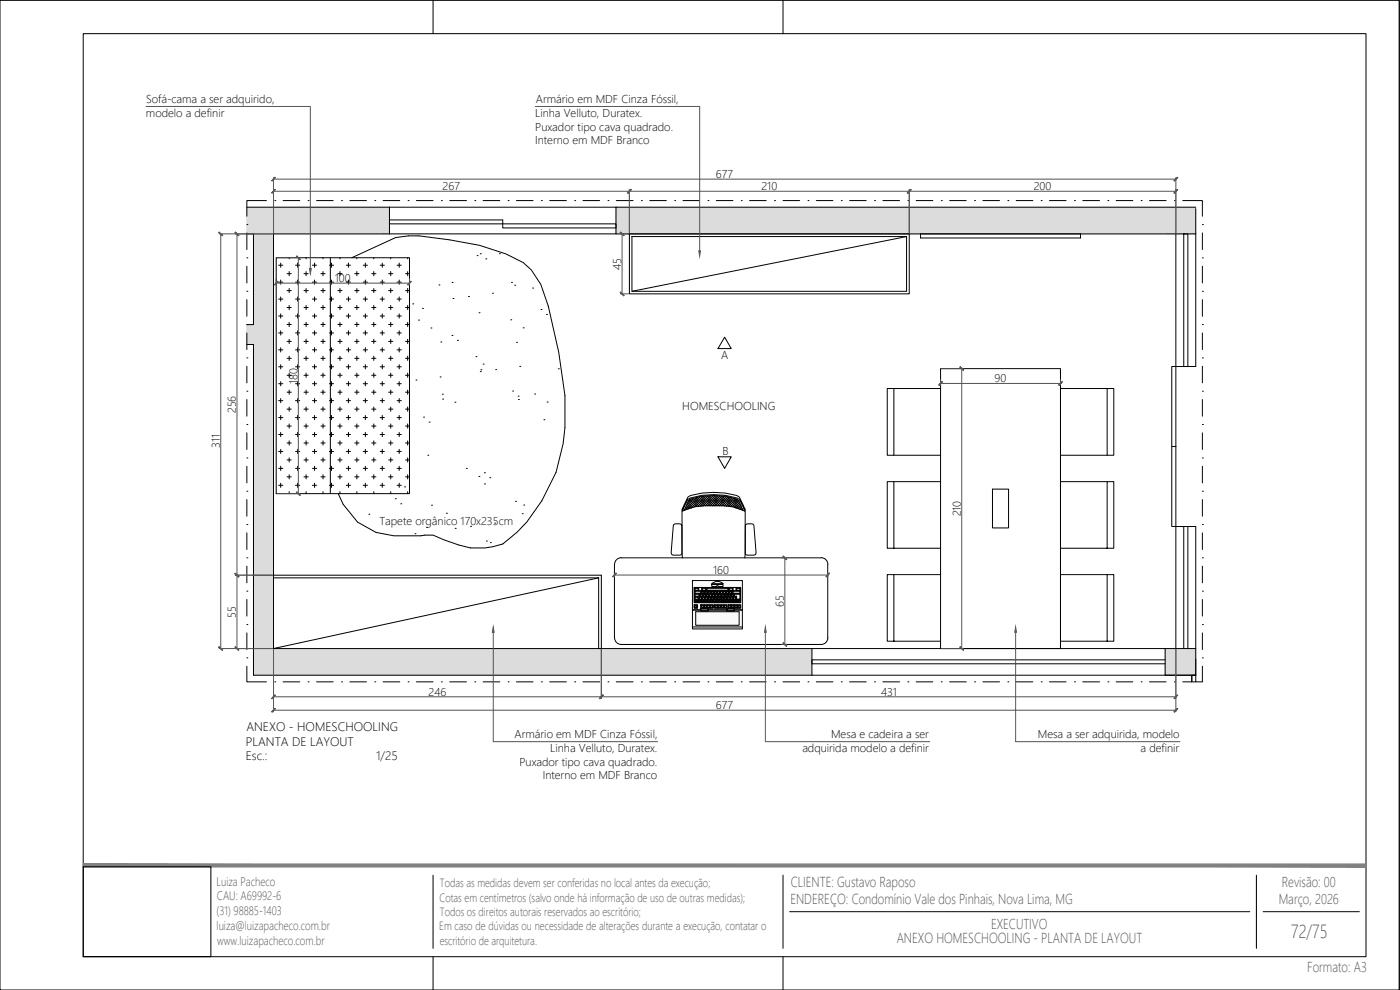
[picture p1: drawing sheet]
<svg xmlns="http://www.w3.org/2000/svg" width="420mm" height="297mm" viewBox="0 0 420 297" stroke-linecap="round" stroke-linejoin="round" font-family="sans-serif">
<!-- layer: Layer1 -->
<g fill="#dcdcdc" stroke="#dcdcdc" stroke-width=".3">
<path d="M74.1 62.2l42.8 8v-8zM74.1 62.2l42.8 8h-42.8z"/>
<path d="M184.9 62.2l174 8v-8zM184.9 62.2l174 8h-174z"/>
<path d="M76.1 70.2l6 27.2v-27.2zM76.1 70.2l6 27.2h-6z"/>
<path d="M74.1 97.4l8 6v-6zM74.1 97.4l8 6h-8z"/>
<path d="M76.1 103.4l6 91.2v-91.2zM76.1 103.4l6 91.2h-6z"/>
<path d="M349.7 194.6l9.2 8v-8zM349.7 194.6l9.2 8h-9.2z"/>
<path d="M76.1 194.6l167.6 8v-8zM76.1 194.6l167.6 8h-167.6z"/>
</g>
<!-- layer: 03 -->
<path d="M116.9 66h34v2.4h34v-1.2h-68M188.9 70.2h84v18h-84zM189.7 71h82.4v16.4h-82.4zM355.3 70.2h1.2v39.8h-1.2zM351.7 110h1.2v24h-1.2zM351.7 134h1.2v24h-1.2zM82.1 172.6h98.4v22M82.1 173.4h97.6v21.2M349.7 198h-106v1.2h106M355.3 194.6v-36.6h1.2v36.6M357.7 204.6v-2h1.2v2" fill="none" stroke="#000" stroke-width=".3"/>
<!-- layer: Layer1 -->
<path d="M25 10.1h385v276.9h-385z" fill="none" stroke="#000" stroke-width=".3"/>
<!-- layer: Layer2 -->
<path d="M0 .1h419.9v296.9h-419.9zM130 .1v10M235 .1v10M419.9 .1v296.9M25 260.1h38.3v26.9h-38.3zM130 262.6v22M235 262.6v22M237 273.5h138.1M377.1 262.6v22M379.1 273.5h28.9M130 287v10M235 287v10" fill="none" stroke="#000" stroke-width=".3"/>
<!-- layer: 01 -->
<path d="M272.1 71l-82.4 16.4M179.7 173.4l-97.6 21.2M357.7 202.6v2" fill="none" stroke="#000" stroke-width=".3"/>
<!-- layer: 06 -->
<path d="M74.1 62.2h42.8v8h-34.8v124.4h161.6v8h-167.6v-99.2h-2M74.1 70.2h2v27.2h-2M358.9 62.2h-174v8h174v-7.6M349.7 194.6h9.2v8h-9.2zM358.9 197.8v4.8h-9.2" fill="none" stroke="#000" stroke-width=".3"/>
<!-- layer: FM-LAY-MOB -->
<g fill="none" stroke="#000" stroke-width=".3">
<path d="M276.3 70.2h48v1.2h-48zM268.3 116.6h-2v20h2v-20h14M282.3 110.6h36v84h-36zM318.3 116.6h14v20h2v-20h-2M268.3 136.6h14M318.3 136.6h14M268.3 144.5h14M297.9 146.8h4.8v11.6h-4.8zM318.3 144.5h14M268.3 164.5h-2v-20h2v20h14M268.3 172.4h14M318.3 164.5h14v-20h2v20h-2"/>
<path d="M318.3 172.4h14M268.3 192.4h-2v-20h2v20h14M318.3 192.4h14v-20h2v20h-2"/>
</g>
<!-- layer: 02 -->
<g fill="none" stroke="#000" stroke-width=".3">
<path d="M74.1 67.4h.1M74.1 77.4h.1M74.1 69.9v5M74.1 79.9v5M80 60.2h-5.9v4.7M82.5 60.2h.1M82.9 77.3h40v70.8h-40zM85 60.2h5M92.5 60.2h.1M95 60.2h5M99.1 77.3v70.8M102.5 60.2h.1"/>
<path d="M105 60.2h5M112.5 60.2h.1M115 60.2h5M116.9 62.2h68M116.9 70.2h68M122.5 60.2h.1M125 60.2h5M132.5 60.2h.1M135 60.2h5M142.5 60.2h.1M145 60.2h5M152.5 60.2h.1"/>
<path d="M155 60.2h5M162.5 60.2h.1M165 60.2h5M172.5 60.2h.1M175 60.2h5M182.5 60.2h.1M185 60.2h5M192.5 60.2h.1M195 60.2h5M202.5 60.2h.1M205 60.2h5M212.5 60.2h.1"/>
<path d="M215 60.2h5M222.5 60.2h.1M225 60.2h5M232.5 60.2h.1M235 60.2h5M242.5 60.2h.1M245 60.2h5M252.5 60.2h.1M255 60.2h5M262.5 60.2h.1M265 60.2h5M272.5 60.2h.1"/>
<path d="M275 60.2h5M282.5 60.2h.1M285 60.2h5M292.5 60.2h.1M295 60.2h5M302.5 60.2h.1M305 60.2h5M312.5 60.2h.1M315 60.2h5M322.5 60.2h.1M325 60.2h5M332.5 60.2h.1"/>
<path d="M335 60.2h5M342.5 60.2h.1M345 60.2h5M352.5 60.2h.1M352.9 70.2v39.8h6v-39.8M355 60.2h5.8v4.7M360.8 77.4h.1M360.8 67.4h.1M360.8 69.9v5M360.8 79.9v5M74.1 87.4h.1M74.1 97.4h.1"/>
<path d="M74.1 89.9v5M74.1 99.9v5M360.8 97.4h.1M360.8 87.4h.1M360.8 89.9v5M360.8 99.9v5M74.1 107.4h.1M74.1 117.4h.1M74.1 109.9v5M74.1 119.9v5M360.8 117.4h.1M360.8 107.4h.1"/>
<path d="M360.8 109.9v5M360.8 119.9v5M74.1 127.4h.1M74.1 137.4h.1M74.1 129.9v5M74.1 139.9v5M360.8 137.4h.1M360.8 127.4h.1M360.8 129.9v5M360.8 139.9v5M74.1 147.4h.1M74.1 157.4h.1"/>
<path d="M74.1 149.9v5M74.1 159.9v5M122.9 144.6v2.3M202.1 157.5a2.13 2.13 0 0 1 2.5 0v8.7l-.6 .4h-1.9l-.6-.4zM204.9 153.4a16.5 16.5 0 0 1 9.3-1.6 16.3 16.3 0 0 1 9.3 1.6M205 152.4l-.3 .6 .2 14.4M205.4 153.1l1.3-2.9 .5-.4a23.3 23.3 0 0 1 13.9 0l.6 .4 1.3 2.9M205.6 152.7l.2 .2M205.8 152.2l.6 .6M206 151.7l.9 .9M206.2 151.2l1.2 1.2M206.4 149.2l.2-.2a22.5 22.5 0 0 1 15.1 0 8.3 8.3 0 0 1 1.8 4.4l-1.6-3.6a20.3 20.3 0 0 0-11.2-1.2l-3.6 .8-.7 .4-1.5 3.6 .2-1.6z"/>
<path d="M206.4 150.7l1.5 1.5M206.7 150.2l1.8 1.8M207 149.9l2.1 2.1M207.4 149.7l-.9 .9M207.5 149.7l2.3 2.2M208.1 149.5l2.3 2.3M208.3 149.5l-2.3 2.3M208.7 149.4l2.3 2.4M209.3 149.3l-3.9 3.8M210.2 149l-3.7 3.7M211 148.9l-3.5 3.5M211.6 148.8l2.9 3"/>
<path d="M211.8 148.8l-3.2 3.2M212.3 148.8l3 3 2.7-2.8M212.5 148.8l-3.1 3.2M213 148.8l2.9 3 2.7-2.7M213.3 148.7l-3.2 3.2M213.7 148.7l2.9 3.1M214 148.7l-3.1 3.1M214.3 148.7l3 3.1 2.4-2.4M214.7 148.7l-3 3.1-2.5-2.5M215.1 148.7l3.1 3.2M215.4 148.8l-3 3-2.6-2.7M215.8 148.8l3.2 3.2"/>
<path d="M216.1 148.8l-3 3-2.7-2.8M216.6 148.8l3.2 3.2M216.7 151.8l2.4-2.5 3.8 3.8M216.7 148.8l-2.9 3-2.9-2.9M217.3 148.9l3.6 3.5M217.4 148.9l-2.9 2.9M218.2 149l3.7 3.8M220 149.5l2.4 2.3M220.3 149.5l-2.3 2.3M220.9 149.7l-2.3 2.2M221 149.7l.8 .9M221.3 149.9l-2.1 2.1"/>
<path d="M221.7 150.2l-1.8 1.8M221.9 150.7l-1.5 1.6M222.1 151.2l-1.2 1.2M222.3 151.7l-.9 .9M222.5 152.2l-.5 .6M222.8 152.7l-.3 .2M223.4 152.4l.2 .6-.1 14.4M223.8 157.5a2.13 2.13 0 0 1 2.4 0l.7 8.3-.3 .7-.4 .1h-1.9l-.6-.4zM360.8 157.4h.1M360.8 147.4h.1M360.8 149.9v5M360.8 159.9v5"/>
<path d="M74.1 167.4h.1M74.1 177.4h.1M74.1 169.9v5M74.1 179.9v5M186.4 167.4h60M186.5 167.3a2.01 2.01 0 0 0-2.1 2v22.1M246.4 167.3a2.01 2.01 0 0 1 2.1 2l-.1 22.1M360.8 177.4h.1M360.8 167.4h.1M360.8 169.9v5M360.8 179.9v5M74.1 187.4h.1"/>
<path d="M74.1 197.4h.1M74.1 199.9v4.7h5.9M74.1 189.9v5M184.4 191.4a2.01 2.01 0 0 0 2.1 2h59.9M243.7 194.6h106M248.5 191.4a2.01 2.01 0 0 1-2.1 2M352.9 194.6v-36.6h6v36.6M360.8 197.4h.1M360.8 187.4h.1M360.8 189.9v5M360.8 199.9v4.7h-5.8M82.5 204.6h.1"/>
<path d="M85 204.6h5M92.5 204.6h.1M95 204.6h5M102.5 204.6h.1M105 204.6h5M112.5 204.6h.1M115 204.6h5M122.5 204.6h.1M125 204.6h5M132.5 204.6h.1M135 204.6h5M142.5 204.6h.1"/>
<path d="M145 204.6h5M152.5 204.6h.1M155 204.6h5M162.5 204.6h.1M165 204.6h5M172.5 204.6h.1M175 204.6h5M182.5 204.6h.1M185 204.6h5M192.5 204.6h.1M195 204.6h5M202.5 204.6h.1"/>
<path d="M205 204.6h5M212.5 204.6h.1M215 204.6h5M222.5 204.6h.1M225 204.6h5M232.5 204.6h.1M235 204.6h5M242.5 204.6h.1M243.7 202.6h106M245 204.6h5M252.5 204.6h.1M255 204.6h5"/>
<path d="M262.5 204.6h.1M265 204.6h5M272.5 204.6h.1M275 204.6h5M282.5 204.6h.1M285 204.6h5M292.5 204.6h.1M295 204.6h5M302.5 204.6h.1M305 204.6h5M312.5 204.6h.1M315 204.6h5"/>
<path d="M322.5 204.6h.1M325 204.6h5M332.5 204.6h.1M335 204.6h5M342.5 204.6h.1M345 204.6h5M352.5 204.6h.1"/>
</g>
<!-- layer: -MC-LimitePiso -->
<g fill="none" stroke="#000" stroke-width=".3">
<path d="M83.6 79.6h1.3M84.2 78.9v1.3M86.8 77.3v.4M88.7 79.6h1.3M89.3 78.9v1.3M91.9 77.3v.4M93.8 79.6h1.2M94.4 78.9v1.3M96.9 77.3v.4M98.8 79.6h1.3M99.5 78.9v1.3M102 77.3v.4"/>
<path d="M103.9 79.6h1.3M104.6 78.9v1.3M105.6 77.3l13.1-6 3.9-.5h3.1l9.2 1.2 9 1.6 7.9 2.6 5.3 2.6 2.4 2.2 2.8 4.3 2.2 6.5 3.2 13.9 1.8 13v9.6l-.5 4.9-2.1 8.5-4.3 8.6-4.5 6.3-2.9 3.1-4.3 3.5a20.3 20.3 0 0 1-13.2 .3l-7.7-2.9-11.8 .2-5.3-1-5.6-3.1-4.3-5.4-1.5-3.1M107.1 77.3v.4M109 79.6h1.3M109.6 78.9v1.3M112.2 77.3v.4M114.1 79.6h1.3M114.7 78.9v1.3M117.3 77.3v.4M119.2 79.6h1.2M119.8 78.9v1.3"/>
<path d="M122.3 77.3v.4M143.2 76.7h.1M144.1 76.1h.1M145.8 77.7h.1M149.9 76.1h.1M83.6 84.7h1.3M83.6 89.7h1.3M83.6 94.8h1.3M83.6 99.9h1.3M84.2 84v1.3M84.2 89.1v1.3M84.2 94.2v1.2"/>
<path d="M84.2 99.3v1.2M86.1 82.1h1.3M86.1 87.2h1.3M86.1 92.3h1.3M86.1 97.4h1.3M86.8 81.5v1.2M86.8 86.6v1.2M86.8 91.6v1.3M86.8 96.7v1.3M88.7 84.7h1.3M88.7 89.7h1.3M88.7 94.8h1.3"/>
<path d="M88.7 99.9h1.3M89.3 84v1.3M89.3 89.1v1.3M89.3 94.2v1.2M89.3 99.3v1.2M91.2 82.1h1.3M91.2 87.2h1.3M91.2 92.3h1.3M91.2 97.4h1.3M91.9 81.5v1.2M91.9 86.6v1.2M91.9 91.6v1.3"/>
<path d="M91.9 96.7v1.3M93.8 84.7h1.2M93.8 89.7h1.2M93.8 94.8h1.2M93.8 99.9h1.2M94.4 84v1.3M94.4 89.1v1.3M94.4 94.2v1.2M94.4 99.3v1.2M96.3 82.1h1.3M96.3 87.2h1.3M96.3 92.3h1.3"/>
<path d="M96.3 97.4h1.3M96.9 81.5v1.2M96.9 86.6v1.2M96.9 91.6v1.3M96.9 96.7v1.3M98.8 84.7h1.3M98.8 89.7h1.3M98.8 94.8h1.3M98.8 99.9h1.3M99.5 84v1.3M99.5 89.1v1.3M99.5 94.2v1.2"/>
<path d="M99.5 99.3v1.2M101.4 82.1h1.3M101.4 87.2h1.3M101.4 92.3h1.3M101.4 97.4h1.3M102 81.5v1.2M102 86.6v1.2M102 91.6v1.3M102 96.7v1.3M103.9 84.7h1.3M103.9 89.7h1.3M103.9 94.8h1.3"/>
<path d="M103.9 99.9h1.3M104.6 84v1.3M104.6 89.1v1.3M104.6 94.2v1.2M104.6 99.3v1.2M106.5 82.1h1.2M106.5 87.2h1.2M106.5 92.3h1.2M106.5 97.4h1.2M107.1 81.5v1.2M107.1 86.6v1.2M107.1 91.6v1.3"/>
<path d="M107.1 96.7v1.3M109 84.7h1.3M109 89.7h1.3M109 94.8h1.3M109 99.9h1.3M109.6 84v1.3M109.6 89.1v1.3M109.6 94.2v1.2M109.6 99.3v1.2M111.5 82.1h1.3M111.5 87.2h1.3M111.5 92.3h1.3"/>
<path d="M111.5 97.4h1.3M112.2 81.5v1.2M112.2 86.6v1.2M112.2 91.6v1.3M112.2 96.7v1.3M114.1 84.7h1.3M114.1 89.7h1.3M114.1 94.8h1.3M114.1 99.9h1.3M114.7 84v1.3M114.7 89.1v1.3M114.7 94.2v1.2"/>
<path d="M114.7 99.3v1.2M116.6 82.1h1.3M116.6 87.2h1.3M116.6 92.3h1.3M116.6 97.4h1.3M117.3 81.5v1.2M117.3 86.6v1.2M117.3 91.6v1.3M117.3 96.7v1.3M119.2 84.7h1.2M119.2 89.7h1.2M119.2 94.8h1.2"/>
<path d="M119.2 99.9h1.2M119.8 84v1.3M119.8 89.1v1.3M119.8 94.2v1.2M119.8 99.3v1.2M121.7 82.1h1.2M121.7 87.2h1.2M121.7 92.3h1.2M121.7 97.4h1.2M122.3 81.5v1.2M122.3 86.6v1.2M122.3 91.6v1.3"/>
<path d="M122.3 96.7v1.3M123.9 91.2h.1M125.6 96h.1M126.8 92.5h.1M129.3 98.4h.1M131.7 85.5h.1M135.7 84.7h.1M135.9 89.6h.1M140.6 89h.1M143.8 93.8h.1M147.8 88h.1M153.3 96h.1"/>
<path d="M153.5 84.7h.1M154.5 85.6h.1M157 98.4h.1M159.9 86.4h.1M162.3 92.9h.1M164 94.3h.1M83.6 105h1.3M83.6 110.1h1.3M83.6 115.1h1.3M84.2 104.3v1.3M84.2 109.4v1.3M84.2 114.5v1.3"/>
<path d="M84.2 119.6v1.2M86.1 102.4h1.3M86.1 107.5h1.3M86.1 112.6h1.3M86.1 117.7h1.3M86.8 101.8v1.3M86.8 106.9v1.2M86.8 112v1.2M86.8 117v1.3M88.7 105h1.3M88.7 110.1h1.3M88.7 115.1h1.3"/>
<path d="M89.3 104.3v1.3M89.3 109.4v1.3M89.3 114.5v1.3M89.3 119.6v1.2M91.2 102.4h1.3M91.2 107.5h1.3M91.2 112.6h1.3M91.2 117.7h1.3M91.9 101.8v1.3M91.9 106.9v1.2M91.9 112v1.2M91.9 117v1.3"/>
<path d="M93.8 105h1.2M93.8 110.1h1.2M93.8 115.1h1.2M94.4 104.3v1.3M94.4 109.4v1.3M94.4 114.5v1.3M94.4 119.6v1.2M96.3 102.4h1.3M96.3 107.5h1.3M96.3 112.6h1.3M96.3 117.7h1.3M96.9 101.8v1.3"/>
<path d="M96.9 106.9v1.2M96.9 112v1.2M96.9 117v1.3M98.8 105h1.3M98.8 110.1h1.3M98.8 115.1h1.3M99.5 104.3v1.3M99.5 109.4v1.3M99.5 114.5v1.3M99.5 119.6v1.2M101.4 102.4h1.3M101.4 107.5h1.3"/>
<path d="M101.4 112.6h1.3M101.4 117.7h1.3M102 101.8v1.3M102 106.9v1.2M102 112v1.2M102 117v1.3M103.9 105h1.3M103.9 110.1h1.3M103.9 115.1h1.3M104.6 104.3v1.3M104.6 109.4v1.3M104.6 114.5v1.3"/>
<path d="M104.6 119.6v1.2M106.5 102.4h1.2M106.5 107.5h1.2M106.5 112.6h1.2M106.5 117.7h1.2M107.1 101.8v1.3M107.1 106.9v1.2M107.1 112v1.2M107.1 117v1.3M109 105h1.3M109 110.1h1.3M109 115.1h1.3"/>
<path d="M109.6 104.3v1.3M109.6 109.4v1.3M109.6 114.5v1.3M109.6 119.6v1.2M111.5 102.4h1.3M111.5 107.5h1.3M111.5 112.6h1.3M111.5 117.7h1.3M112.2 101.8v1.3M112.2 106.9v1.2M112.2 112v1.2M112.2 117v1.3"/>
<path d="M114.1 105h1.3M114.1 110.1h1.3M114.1 115.1h1.3M114.7 104.3v1.3M114.7 109.4v1.3M114.7 114.5v1.3M114.7 119.6v1.2M116.6 102.4h1.3M116.6 107.5h1.3M116.6 112.6h1.3M116.6 117.7h1.3M117.3 101.8v1.3"/>
<path d="M117.3 106.9v1.2M117.3 112v1.2M117.3 117v1.3M119.2 105h1.2M119.2 110.1h1.2M119.2 115.1h1.2M119.8 104.3v1.3M119.8 109.4v1.3M119.8 114.5v1.3M119.8 119.6v1.2M121.7 102.4h1.2M121.7 107.5h1.2"/>
<path d="M121.7 112.6h1.2M121.7 117.7h1.2M122.3 101.8v1.3M122.3 106.9v1.2M122.3 112v1.2M122.3 117v1.3M124.8 114h.1M132.1 113.1h.1M132.3 102.6h.1M132.8 118.3h.1M132.8 119.7h.1M135.6 100.7h.1"/>
<path d="M137.3 102.1h.1M142.8 107h.1M144.1 111.5h.1M144.3 110.9h.1M145 109.2h.1M148.8 110.9h.1M153.8 117.3h.1M155 102.7h.1M155.5 118.9h.1M155.6 119.9h.1M156 109.9h.1M160.4 118.2h.1"/>
<path d="M167.6 110.6h.1M83.6 120.2h1.3M83.6 125.3h1.3M83.6 130.4h1.3M83.6 135.5h1.3M84.2 124.7v1.2M84.2 129.7v1.3M84.2 134.8v1.3M84.2 139.9v1.3M86.1 122.8h1.3M86.1 127.8h1.3M86.1 132.9h1.3"/>
<path d="M86.1 138h1.3M86.8 122.1v1.3M86.8 127.2v1.3M86.8 132.3v1.2M86.8 137.4v1.2M88.7 120.2h1.3M88.7 125.3h1.3M88.7 130.4h1.3M88.7 135.5h1.3M89.3 124.7v1.2M89.3 129.7v1.3M89.3 134.8v1.3"/>
<path d="M89.3 139.9v1.3M91.2 122.8h1.3M91.2 127.8h1.3M91.2 132.9h1.3M91.2 138h1.3M91.9 122.1v1.3M91.9 127.2v1.3M91.9 132.3v1.2M91.9 137.4v1.2M93.8 120.2h1.2M93.8 125.3h1.2M93.8 130.4h1.2"/>
<path d="M93.8 135.5h1.2M94.4 124.7v1.2M94.4 129.7v1.3M94.4 134.8v1.3M94.4 139.9v1.3M96.3 122.8h1.3M96.3 127.8h1.3M96.3 132.9h1.3M96.3 138h1.3M96.9 122.1v1.3M96.9 127.2v1.3M96.9 132.3v1.2"/>
<path d="M96.9 137.4v1.2M98.8 120.2h1.3M98.8 125.3h1.3M98.8 130.4h1.3M98.8 135.5h1.3M99.5 124.7v1.2M99.5 129.7v1.3M99.5 134.8v1.3M99.5 139.9v1.3M101.4 122.8h1.3M101.4 127.8h1.3M101.4 132.9h1.3"/>
<path d="M101.4 138h1.3M102 122.1v1.3M102 127.2v1.3M102 132.3v1.2M102 137.4v1.2M103.9 120.2h1.3M103.9 125.3h1.3M103.9 130.4h1.3M103.9 135.5h1.3M104.6 124.7v1.2M104.6 129.7v1.3M104.6 134.8v1.3"/>
<path d="M104.6 139.9v1.3M106.5 122.8h1.2M106.5 127.8h1.2M106.5 132.9h1.2M106.5 138h1.2M107.1 122.1v1.3M107.1 127.2v1.3M107.1 132.3v1.2M107.1 137.4v1.2M109 120.2h1.3M109 125.3h1.3M109 130.4h1.3"/>
<path d="M109 135.5h1.3M109.6 124.7v1.2M109.6 129.7v1.3M109.6 134.8v1.3M109.6 139.9v1.3M111.5 122.8h1.3M111.5 127.8h1.3M111.5 132.9h1.3M111.5 138h1.3M112.2 122.1v1.3M112.2 127.2v1.3M112.2 132.3v1.2"/>
<path d="M112.2 137.4v1.2M114.1 120.2h1.3M114.1 125.3h1.3M114.1 130.4h1.3M114.1 135.5h1.3M114.7 124.7v1.2M114.7 129.7v1.3M114.7 134.8v1.3M114.7 139.9v1.3M116.6 122.8h1.3M116.6 127.8h1.3M116.6 132.9h1.3"/>
<path d="M116.6 138h1.3M117.3 122.1v1.3M117.3 127.2v1.3M117.3 132.3v1.2M117.3 137.4v1.2M119.2 120.2h1.2M119.2 125.3h1.2M119.2 130.4h1.2M119.2 135.5h1.2M119.8 124.7v1.2M119.8 129.7v1.3M119.8 134.8v1.3"/>
<path d="M119.8 139.9v1.3M121.7 122.8h1.2M121.7 127.8h1.2M121.7 132.9h1.2M121.7 138h1.2M122.3 122.1v1.3M122.3 127.2v1.3M122.3 132.3v1.2M122.3 137.4v1.2M127.1 125.2h.1M128.4 136.6h.1M128.8 126.6h.1"/>
<path d="M136.5 120.7h.1M163.2 125.9h.1M164.2 120.6h.1M83.6 140.5h1.3M83.6 145.6h1.3M84.2 145v1.2M86.1 143.1h1.3M86.8 142.4v1.3M86.8 147.5v.6M88.7 140.5h1.3M88.7 145.6h1.3M89.3 145v1.2"/>
<path d="M91.2 143.1h1.3M91.9 142.4v1.3M91.9 147.5v.6M93.8 140.5h1.2M93.8 145.6h1.2M94.4 145v1.2M96.3 143.1h1.3M96.9 142.4v1.3M96.9 147.5v.6M98.8 140.5h1.3M98.8 145.6h1.3M99.5 145v1.2"/>
<path d="M101.4 143.1h1.3M102 142.4v1.3M102 147.5v.6M103.9 140.5h1.3M103.9 145.6h1.3M104.6 145v1.2M106.5 143.1h1.2M107.1 142.4v1.3M107.1 147.5v.6M109 140.5h1.3M109 145.6h1.3M109.6 145v1.2"/>
<path d="M110.7 154.3h.1M111.5 143.1h1.3M112.2 142.4v1.3M112.2 147.5v.6M114.1 140.5h1.3M114.1 145.6h1.3M114.7 145v1.2M116.6 143.1h1.3M117.3 142.4v1.3M117.3 147.5v.6M118.6 149.6h.1M119.2 140.5h1.2"/>
<path d="M119.2 145.6h1.2M119.8 145v1.2M120.3 151.2h.1M121.4 146.1h.1M121.7 143.1h1.2M122.3 142.4v1.3M122.3 147.5v.6M128 158.2h.1M129.5 151.6h.1M134 154h.1M136.6 158.5h.1M140 140.5h.1"/>
<path d="M141.2 157.9h.1M143.7 142.9h.1M145.4 141.8h.1M145.4 145.2h.1M147 143.3h.1M148.5 157h.1M154.7 150.4h.1M156.7 154.1h.1M157.2 151.5h.1M124.5 160.1h.1M146 162.3h.1M147.2 162.8h.1"/>
</g>
<!-- layer: FM-LAY-HTC2 -->
<path d="M207.8 174.2l15 14.5v-14.5zM207.8 174.2l15 14.5h-15z" fill="#fafafa" stroke="#fafafa" stroke-width=".3"/>
<!-- layer: FM-AUX-01 -->
<g fill="none" stroke="#000" stroke-width=".3">
<path d="M207.8 174.2h15v14.5h-15zM208.3 176.3h14v4.5h-14zM208.4 179.9h.9v.8h-.9zM208.4 179.9l.7 .2v.6h-.5v-.6M208.4 179h1.3v.9h-1.3zM208.4 179l1.1 .2v.6h-.9v-.6M208.4 178.1h1.6v.9h-1.6zM208.4 178.1l1.4 .2v.6h-1.2v-.6M208.4 177.2h2v.9h-2zM208.4 177.2l.2 .2h1.7v.6h-1.7v-.6M208.4 176.3h1.3v.9h-1.3zM208.4 176.3l1.1 .2v.6h-.9v-.6"/>
<path d="M208.6 179.8l-.2 .1M208.6 178.9l-.2 .1M208.6 178l-.2 .1M208.6 177.1l-.2 .1M209.3 179.9l-.2 .2M209.3 179.9h.9v.8h-.9zM209.3 179.9l.7 .2v.6h-.5v-.6M209.5 179.8l.2 .1M209.5 177.1l.2 .1M209.7 179l-.2 .2M209.7 176.3l-.2 .2M209.8 179h.9v.9h-.9z"/>
<path d="M209.8 179l.7 .2v.6h-.6v-.6M209.8 178.9l.2 .1M209.9 179.8l-.1 .1M210 178.1l-.2 .2M210.1 178.1h.8v.9h-.8zM210.1 178.1l.6 .2v.6h-.5v-.6M210.2 179.9l-.2 .2M210.2 178.9l-.1 .1M210.3 179.9h.8v.8h-.8zM210.3 179.9l.6 .2v.6h-.5v-.6M210.3 178l.1 .1M210.4 177.2l-.1 .2"/>
<path d="M210.5 179.8l.2 .1M210.5 177.2h.9v.9h-.9zM210.5 177.2l.7 .2v.6h-.5v-.6M210.6 176.3h1.3v.9h-1.3zM210.6 176.3l1.2 .2v.6h-1.1v-.6M210.7 179l-.2 .2M210.7 178l-.2 .1M210.7 179h.8v.9h-.8zM210.7 179l.7 .2v.6h-.5v-.6M210.7 178.9l.2 .1M210.7 177.1l-.1 .1M210.9 179.8l-.2 .1"/>
<path d="M210.9 178.1l-.2 .2M211 178.1h.8v.9h-.8zM211 178.1l.7 .2v.6h-.5v-.6M211.1 179.9l-.2 .2M211.2 178.9l-.2 .1M211.2 179.9h.8v.8h-.8zM211.2 179.9l.7 .2v.6h-.6v-.6M211.2 178l.2 .1M211.4 177.2l-.2 .2M211.4 179.8l.1 .1M211.5 177.2h.8v.9h-.8zM211.5 177.2l.6 .2v.6h-.5v-.6"/>
<path d="M211.5 179l-.1 .2M211.6 178l-.1 .1M211.7 179h.8v.9h-.8zM211.7 179l.6 .2v.6h-.5v-.6M211.7 178.9l.1 .1M211.8 177.1l.1 .1M211.8 179.8l-.1 .1M211.8 178.1l-.1 .2M211.9 176.3l-.1 .2M211.9 178.1h.9v.9h-.9zM211.9 178.1l.7 .2v.6h-.5v-.6M212 176.3h6.7v.9h-6.7z"/>
<path d="M212 176.3l.1 .2h6.4v.6h-6.4v-.6M212 179.9l-.1 .2M212.1 178.9l-.2 .1M212.1 179.9h.8v.8h-.8zM212.1 179.9l.7 .2v.6h-.5v-.6M212.1 178l.2 .1M212.1 177.1l-.1 .1M212.3 177.2l-.2 .2M212.3 179.8l.2 .1M212.4 177.2h.8v.9h-.8zM212.4 177.2l.7 .2v.6h-.5v-.6M212.5 179l-.2 .2"/>
<path d="M212.6 178l-.2 .1M212.6 179h.8v.9h-.8zM212.6 179l.7 .2v.6h-.6v-.6M212.6 178.9l.2 .1M212.7 179.8l-.1 .1M212.8 178.1l-.2 .2M212.9 178.1h.8v.9h-.8zM212.9 178.1l.6 .2v.6h-.5v-.6M212.9 179.9l-.1 .2M213 178.9l-.1 .1M213 179.9h.9v.8h-.9zM213 179.9l.7 .2v.6h-.5v-.6"/>
<path d="M213.1 178l.1 .1M213.2 177.2l-.1 .2M213.3 179.8l.1 .1M213.3 177.2h.9v.9h-.9zM213.3 177.2l.7 .2v.6h-.6v-.6M213.4 179l-.1 .2M213.4 178l-.1 .1M213.5 179h.8v.9h-.8zM213.5 179l.7 .2v.6h-.5v-.6M213.5 178.9l.2 .1M213.6 175.4h1.6v.6h-1.6zM213.7 179.8l-.2 .1"/>
<path d="M213.7 178.1l-.2 .2M213.8 178.1h.8v.9h-.8zM213.8 178.1l.7 .2v.6h-.6v-.6M213.9 179.9l-.2 .2M213.9 178.9l-.1 .1M214 179.9h.8v.8h-.8zM214 179.9l.7 .2v.6h-.6v-.6M214 178l.2 .1M214.2 177.2l-.2 .2M214.2 179.8l.1 .1M214.2 177.2h.9v.9h-.9zM214.2 177.2l.7 .2v.6h-.5v-.6"/>
<path d="M214.3 179l-.1 .2M214.4 178l-.2 .1M214.4 179h.9v.9h-.9zM214.4 179l.7 .2v.6h-.5v-.6M214.5 178.9l.1 .1M214.6 179.8l-.2 .1M214.6 178.1l-.1 .2M214.7 178.1h.8v.9h-.8zM214.7 178.1l.7 .2v.6h-.6v-.6M214.8 179.9l-.1 .2M214.8 178.9l-.1 .1M214.9 179.9h.8v.8h-.8z"/>
<path d="M214.9 179.9l.7 .2v.6h-.5v-.6M214.9 178l.2 .1M215.1 177.2l-.2 .2M215.1 179.8l.2 .1M215.2 177.2h.8v.9h-.8zM215.2 177.2l.7 .2v.6h-.6v-.6M215.3 179l-.2 .2M215.3 178l-.1 .1M215.3 179h.9v.9h-.9zM215.3 179l.7 .2v.6h-.5v-.6M215.4 178.9l.1 .1M215.4 175.4h1.6v.6h-1.6z"/>
<path d="M215.5 179.8l-.2 .1M215.5 178.1l-.1 .2M215.6 178.1h.9v.9h-.9zM215.6 178.1l.7 .2v.6h-.5v-.6M215.7 179.9l-.1 .2M215.8 178.9l-.2 .1M215.8 179.9h.9v.8h-.9zM215.8 179.9l.7 .2v.6h-.5v-.6M215.9 178l.1 .1M216 177.2l-.1 .2M216 179.8l.2 .1M216.1 177.2h.8v.9h-.8z"/>
<path d="M216.1 177.2l.7 .2v.6h-.6v-.6M216.2 179l-.2 .2M216.2 178l-.1 .1M216.3 179h.8v.9h-.8zM216.3 179l.7 .2v.6h-.5v-.6M216.3 178.9l.2 .1M216.5 179.8l-.2 .1M216.5 178.1l-.2 .2M216.5 178.1h.9v.9h-.9zM216.5 178.1l.8 .2v.6h-.6v-.6M216.7 179.9l-.2 .2M216.7 178.9l-.2 .1"/>
<path d="M216.7 179.9h.9v.8h-.9zM216.7 179.9l.7 .2v.6h-.5v-.6M216.8 178l.1 .1M216.9 177.2l-.1 .2M217 179.8l.1 .1M217 177.2h.8v.9h-.8zM217 177.2l.7 .2v.6h-.5v-.6M217 175.1h-3.4a2.39 2.39 0 0 1 3.4 0M217.1 179l-.1 .2M217.2 178l-.2 .1M217.2 179h.9v.9h-.9zM217.2 179l.7 .2v.6h-.6v-.6"/>
<path d="M217.3 178.9l.1 .1M217.3 179.8l-.1 .1M217.4 178.1l-.1 .2M217.5 178.1h.8v.9h-.8zM217.5 178.1l.6 .2v.6h-.5v-.6M217.6 179.9l-.2 .2M217.6 178.9l-.1 .1M217.7 179.9h.8v.8h-.8zM217.7 179.9l.7 .2v.6h-.6v-.6M217.7 178l.1 .1M217.8 177.2l-.1 .2M217.9 179.8l.2 .1"/>
<path d="M217.9 177.2h.9v.9h-.9zM217.9 177.2l.7 .2v.6h-.5v-.6M218.1 179l-.2 .2M218.1 178l-.2 .1M218.1 179h.8v.9h-.8zM218.1 179l.7 .2v.6h-.5v-.6M218.1 178.9l.2 .1M218.3 179.8l-.2 .1M218.3 178.1l-.2 .2M218.4 178.1h.8v.9h-.8zM218.4 178.1l.7 .2v.6h-.5v-.6M218.5 177.1l.2 .1"/>
<path d="M218.5 179.9l-.1 .2M218.6 178.9l-.2 .1M218.6 179.9h.8v.8h-.8zM218.6 179.9l.7 .2v.6h-.6v-.6M218.6 178l.2 .1M218.7 176.3l-.2 .2M218.7 176.3h1.3v.9h-1.3zM218.7 176.3l1.2 .2v.6h-1v-.6M218.8 177.2l-.2 .2M218.8 179.8l.1 .1M218.9 177.2h.8v.9h-.8zM218.9 177.2l.6 .2v.6h-.5v-.6"/>
<path d="M218.9 177.1l-.2 .1M218.9 179l-.1 .2M219 178l-.1 .1M219.1 179h.8v.9h-.8zM219.1 179l.7 .2v.6h-.6v-.6M219.1 178.9l.1 .1M219.2 179.8l-.1 .1M219.2 178.1l-.1 .2M219.3 178.1h.9v.9h-.9zM219.3 178.1l.7 .2v.6h-.5v-.6M219.4 179.9l-.1 .2M219.5 178.9l-.2 .1"/>
<path d="M219.5 179.9h.8v.8h-.8zM219.5 179.9l.7 .2v.6h-.5v-.6M219.5 178l.2 .1M219.7 177.2l-.2 .2M219.8 179.8l.1 .1M219.8 177.2h2.4v.9h-2.4zM219.8 177.2l.2 .2h2.1v.6h-2.1v-.6M219.9 179l-.1 .2M219.9 177.1l.1 .1M220 178l-.2 .1M220 179h.8v.9h-.8zM220 179l.7 .2v.6h-.6v-.6"/>
<path d="M220 178.9l.2 .1M220 176.3l-.1 .2M220.1 179.8l-.1 .1M220.2 178.1l-.2 .2M220.3 178.1h1.9v1.8h-1.3v-.9h-.6zM220.3 178.1l.1 .2h1.7v1.5h-1v-.9h-.7v-.6M220.3 179.9l-.1 .2M220.4 178.9l-.1 .1M220.5 179.9h.8v.8h-.8zM220.5 179.9l.6 .2v.6h-.5v-.6M220.7 179.8l.1 .1M220.8 179l-.1 .2"/>
<path d="M220.9 176.3h1.3v.9h-1.3zM220.9 176.3l1.2 .2v.6h-1v-.6M221.1 177.1l-.2 .1M221.1 178.9l-.2 .1M221.1 179.8l-.2 .1M221.3 179.9l-.2 .2M221.4 179.9h.8v.8h-.8zM221.4 179.9l.7 .2v.6h-.6v-.6M222.1 178v.3M222.1 177.1l.1 .1M222.1 179.8l.1 .1M222.2 179.9l-.1 .2"/>
<path d="M222.2 177.2l-.1 .2M222.2 176.3l-.1 .2M207.8 188.1h15M207.8 183.1h2.4M207.8 183h2.4M208.3 181.5h1v1h-1zM208.4 181.6h.9v.8h-.9zM208.4 181.6l.7 .1v.6h-.5v-.6M208.6 182.3l-.2 .1M208.6 180.7h-.2M208.8 183.5h13v4.1h-13zM208.8 180.5h13"/>
<path d="M208.8 180.6h13M209.1 182.3l.2 .1M209.1 180.7h.2M209.3 181.6l-.2 .1M209.5 180.7h-.2M210 180.7h.2M210.2 182.6h2.4v.7h-2.4zM210.3 182.7h2.2v.5h-2.2zM210.3 181.5h3.8v1h-3.8zM210.4 181.6h.8v.8h-.8zM210.4 181.6l.7 .1v.6h-.5v-.6M210.4 180.7h-.1"/>
<path d="M210.6 182.3l-.2 .1M210.9 180.7h.2M211.1 182.3l.1 .1M211.2 181.6l-.1 .1M211.3 181.6h.9v.8h-.9zM211.3 181.6l.7 .1v.6h-.5v-.6M211.3 180.7h-.1M211.5 182.3l-.2 .1M211.9 180.7h.1M212 182.3l.2 .1M212.2 181.6l-.2 .1M212.3 181.6h.8v.8h-.8z"/>
<path d="M212.3 181.6l.6 .1v.6h-.5v-.6M212.3 180.7h-.2M212.4 182.3l-.1 .1M212.6 183.1h5.5M212.6 183h5.5M212.8 180.7h.1M212.9 182.3l.2 .1M213.1 181.6l-.2 .1M213.2 181.6h.8v.8h-.8zM213.2 181.6l.7 .1v.6h-.6v-.6M213.2 180.7h-.2M213.3 182.3l-.1 .1"/>
<path d="M213.7 180.7h.2M213.9 182.3l.1 .1M214 181.6l-.1 .1M214.1 180.7h-.1M214.4 181.5h3.8v1h-3.8zM214.5 181.6h.8v.8h-.8zM214.5 181.6l.7 .1v.6h-.6v-.6M214.6 182.3l-.1 .1M214.7 180.7h.1M215.1 180.7h-.2M215.2 182.3l.1 .1M215.3 181.6l-.1 .1"/>
<path d="M215.4 181.6h.8v.8h-.8zM215.4 181.6l.7 .1v.6h-.5v-.6M215.6 182.3l-.2 .1M215.6 180.7h.1M216 180.7h-.2M216.1 182.3l.1 .1M216.2 181.6l-.1 .1M216.4 181.6h.8v.8h-.8zM216.4 181.6l.6 .1v.6h-.5v-.6M216.5 182.3l-.1 .1M216.5 180.7h.2M216.9 180.7h-.2"/>
<path d="M217 182.3l.2 .1M217.2 181.6l-.2 .1M217.3 181.6h.8v.8h-.8zM217.3 181.6l.7 .1v.6h-.6v-.6M217.4 182.3l-.1 .1M217.4 180.7h.2M217.8 180.7h-.1M218 182.3l.1 .1M218.1 182.6h2.3v.7h-2.3zM218.1 181.6l-.1 .1M218.1 182.7h2.2v.5h-2.2zM218.4 180.7h.1"/>
<path d="M218.5 181.5h3.8v1h-3.8zM218.6 181.6h.8v.8h-.8zM218.6 181.6l.7 .1v.6h-.6v-.6M218.7 182.3l-.1 .1M218.7 180.7h-.1M219.3 182.3l.1 .1M219.3 180.7h.1M219.4 181.6l-.1 .1M219.5 181.6h.8v.8h-.8zM219.5 181.6l.7 .1v.6h-.5v-.6M219.7 182.3l-.2 .1M219.7 180.7h-.2"/>
<path d="M220.2 182.3l.1 .1M220.2 180.7h.1M220.3 181.6l-.1 .1M220.4 183.1h2.4M220.4 183h2.4M220.5 181.6h.8v.8h-.8zM220.5 181.6l.6 .1v.6h-.5v-.6M220.6 182.3l-.1 .1M220.6 180.7h-.1M221.1 182.3l.2 .1M221.1 180.7h.2M221.3 181.6l-.2 .1"/>
<path d="M221.4 181.6h.8v.8h-.8zM221.4 181.6l.7 .1v.6h-.6v-.6M221.5 182.3l-.1 .1M221.5 180.7h-.1M222.1 182.3l.1 .1M222.1 180.7h.1M222.2 181.6l-.1 .1"/>
</g>
<!-- layer: 0 -->
<path d="M25 259.3l385 .8v-.8zM25 259.3l385 .8h-385z" fill="#808080" stroke="#808080" stroke-width=".3"/>
<path d="M25 259.3h385v.8h-385" fill="none" stroke="#808080" stroke-width=".3"/>
<!-- layer: COTAS -->
<g fill="none" stroke="#545454" stroke-width=".3">
<path d="M43.8 31.9h49.3v48.6M160.7 31.9h49.3v43.4M82.1 53.2v16.7M82.1 57.4h270.8M82.1 53.7h270.8M188.9 56.9v13M272.9 56.9v13M352.9 53.2v16.7M65.7 70.2h16.1M66.3 70.2v124.4M71.1 70.2v124.4M83.1 77.3h6.9"/>
<path d="M89.5 77.3v70.8M186.2 70.2h2.4M186.7 70.2v18M82.9 83.6v1.9M82.9 84.9h40M122.9 83.6v1.9M186.2 88.2h2.4M282.3 113.9v1.7M282.3 115h36M282.5 110.6h6.6M288.6 110.6v84M318.3 113.9v1.7"/>
<path d="M83.1 148.1h6.9M70.6 172.6h11.2M184.4 172v1.1M184.4 172.5h64M234.6 167.4h1.5M235.5 167.4v26M248.4 172v1.1M65.7 194.6h16.1M82.1 194.8v18.8M148 189.7v32.8h49.4M180.5 194.8v14.8M229.7 189.7v32.8h49.3"/>
<path d="M234.6 193.4h1.5M282.5 194.6h6.6M304.8 189.7v32.8h49.3M352.9 194.8v18.8M82.1 209.1h270.8M82.1 213.1h270.8"/>
</g>
<!-- layer: cota -->
<g fill="#545454" stroke="#545454" stroke-width=".3">
<path d="M89 76.9l1.1 .9zM89 76.9l.1-.1 1 1z"/>
<path d="M89.1 147.6l-.1 .1 1.1 .9zM89 147.7l1.1 .9z"/>
<path d="M83.3 84.4l-.9 1.1 1-1zM83.3 84.4l-.9 1.1z"/>
<path d="M123.3 84.4l-.9 1.1zM123.3 84.4l.1 .1-1 1z"/>
<path d="M184.9 171.9l-.9 1.2zM184.9 171.9l-.9 1.2-.1-.1z"/>
<path d="M247.9 173l.1 .1 .9-1.2zM248.9 171.9l-.9 1.2z"/>
<path d="M235 166.9l1.1 .9zM235.1 166.8l1 1z"/>
<path d="M235.1 192.8l1 1zM235 192.9l1.1 .9z"/>
<path d="M288.1 110.1l1 1.1zM288.1 110.1l.1-.1 1 1z"/>
<path d="M288.1 194.1l1.1 .9zM288.1 194.1l1 1z"/>
<path d="M282.7 114.5l-.9 1.1 1-1zM282.7 114.5l-.9 1.1z"/>
<path d="M317.7 115.5l1-1zM318.7 114.5l-.9 1.1z"/>
<path d="M82.5 56.8l-.9 1.1 1-1zM82.5 56.8l-.9 1.1z"/>
<path d="M189.3 56.8l-.9 1.1zM189.3 56.8l.1 .1-1 1z"/>
<path d="M189.3 56.8l-.9 1.1 1-1zM189.3 56.8l-.9 1.1z"/>
<path d="M273.3 56.8l-.9 1.1zM273.3 56.8l.1 .1-1 1z"/>
<path d="M273.3 56.8l-.9 1.1 1-1zM273.3 56.8l-.9 1.1z"/>
<path d="M352.3 57.9l1-1.1zM353.3 56.8l.1 .1-1 1z"/>
<path d="M186.1 69.8l1.2 .8zM186.1 69.8l.2-.2 1 1z"/>
<path d="M186.3 87.6l-.2 .1 1.2 .9zM186.1 87.7l1.2 .9-.1 .2z"/>
<path d="M70.5 194.1l1.2 .9zM70.5 194.1l1.2 .9-.2 .1z"/>
<path d="M70.5 172.1l1.2 .9zM70.5 172.1l1.2 .9z"/>
<path d="M70.5 172.1l1.2 .9zM70.5 172.1l1.2 .9z"/>
<path d="M70.5 69.8l1.2 .8zM70.5 69.8l.2-.2 1 1z"/>
<path d="M82.5 53.2l-.9 1.1 1-1zM82.5 53.2l-.9 1.1z"/>
<path d="M352.3 54.2l1-1zM353.3 53.2l.1 .1-1 1z"/>
<path d="M65.7 194.1l1.1 .9zM65.7 194.1l1.1 .9-.1 .1z"/>
<path d="M65.7 69.8l1.1 .8zM65.7 69.8l.1-.2 1 1z"/>
<path d="M82.5 208.5l-.9 1.1 1-1zM82.5 208.5l-.9 1.1z"/>
<path d="M179.9 209.5l1-1zM180.9 208.5l-.9 1.1z"/>
<path d="M180.9 208.5l-.9 1.1zM180.9 208.5l-1 1z"/>
<path d="M352.3 209.5l1-1zM353.3 208.5l.1 .1-1 1z"/>
<path d="M82.5 212.5l-.9 1.1 1-.9zM82.5 212.5l-.9 1.1z"/>
<path d="M352.3 213.6l1-1.1zM353.3 212.5l.1 .2-1 .9z"/>
</g>
<!-- layer: COTAS -->
<g fill="#545454" stroke="#545454" stroke-width=".3">
<path d="M209.7 75.3h.5l-.2 1.6z"/>
<path d="M148 188.1l.3 1.6h-.6z"/>
<path d="M229.7 188.1l.3 1.6h-.6z"/>
<path d="M304.8 188.1l.3 1.6h-.6z"/>
<path d="M92.9 80.5h.5l-.3 1.7z"/>
</g>
<!-- layer: Layer3 -->
<path d="M217.5 101.2l2 3.4h-4zM215.5 137.1h4l-2 3.4z" fill="none" stroke="#000" stroke-width=".3"/>
<text font-size="5.7" fill="#545454" x="387.5" y="281.4">72/75</text>
<g font-size="4.3" fill="#545454">
<text x="237.3" y="266.1">CLIENTE: Gustavo Raposo</text>
<text x="384.7" y="266.1">Revisão: 00</text>
<text x="237.2" y="271.3">ENDEREÇO: Condomínio Vale dos Pinhais, Nova Lima, MG</text>
<text x="383.8" y="271.3">Março, 2026</text>
<text x="297.4" y="278.8">EXECUTIVO</text>
<text x="269.1" y="283">ANEXO HOMESCHOOLING - PLANTA DE LAYOUT</text>
<text x="392.3" y="291.7">Formato: A3</text>
</g>
<g font-size="3.7">
<text x="74" y="219.3">ANEXO - HOMESCHOOLING</text>
<text x="73.7" y="223.7">PLANTA DE LAYOUT</text>
<text x="73.7" y="228.1">Esc.:</text>
<text x="112.9" y="228.1">1/25</text>
</g>
<g font-size="3.7" fill="#545454">
<text x="65" y="265.8">Luiza Pacheco</text>
<text x="65" y="274.5">(31) 98885-1403</text>
<text x="65.1" y="270.2">CAU: A69992-6</text>
<text x="65" y="279">luiza@luizapacheco.com.br</text>
<text x="65.2" y="283.5">www.luizapacheco.com.br</text>
</g>
<g font-size="3.6" fill="#545454">
<text x="132" y="266.2">Todas as medidas devem ser conferidas no local antes da execução;</text>
<text x="131.9" y="270.5">Cotas em centímetros (salvo onde há informação de uso de outras medidas);</text>
<text x="132" y="274.8">Todos os direitos autorais reservados ao escritório;</text>
<text x="131.8" y="279.1">Em caso de dúvidas ou necessidade de alterações durante a execução, contatar o</text>
<text x="132" y="283.4">escritório de arquitetura.</text>
</g>
<g font-size="3.4">
<text x="43.8" y="35.1">modelo a definir</text>
<text x="43.9" y="30.9">Sofá-cama a ser adquirido,</text>
<text x="160.6" y="35">Linha Velluto, Duratex.</text>
<text x="160.8" y="30.9">Armário em MDF Cinza Fóssil,</text>
<text x="160.6" y="39.2">Puxador tipo cava quadrado.</text>
<text x="160.6" y="43.2">Interno em MDF Branco</text>
<text x="214.8" y="53.5">677</text>
<text x="132.8" y="57.1">267</text>
<text x="228.5" y="57.1">210</text>
<text x="310.2" y="57.1">200</text>
<text x="186.4" y="80.9" transform="rotate(-90 186.4 80.9)">45</text>
<text x="100.5" y="84.7">100</text>
<text x="216.4" y="107.7">A</text>
<text x="89.2" y="115.1" transform="rotate(-90 89.2 115.1)">180</text>
<text x="298.5" y="114.8">90</text>
<text x="70.8" y="124" transform="rotate(-90 70.8 124)">256</text>
<text x="204.8" y="123">HOMESCHOOLING</text>
<text x="66" y="134.4" transform="rotate(-90 66 134.4)">311</text>
<text x="216.8" y="136.4">B</text>
<text x="288.4" y="155" transform="rotate(-90 288.4 155)">210</text>
<text x="113.9" y="157.5">Tapete orgânico 170x235cm</text>
<text x="214" y="172.2">160</text>
<text x="70.8" y="185.4" transform="rotate(-90 70.8 185.4)">55</text>
<text x="235.2" y="182.1" transform="rotate(-90 235.2 182.1)">65</text>
<text x="128.6" y="208.8">246</text>
<text x="264.4" y="208.8">431</text>
<text x="214.8" y="212.8">677</text>
<text x="154.4" y="221.5">Armário em MDF Cinza Fóssil,</text>
<text x="249.4" y="221.5">Mesa e cadeira a ser</text>
<text x="311.5" y="221.5">Mesa a ser adquirida, modelo</text>
<text x="165.1" y="225.6">Linha Velluto, Duratex.</text>
<text x="240.8" y="225.7">adquirida modelo a definir</text>
<text x="342.3" y="225.7">a definir</text>
<text x="155.9" y="229.8">Puxador tipo cava quadrado.</text>
<text x="162.9" y="233.8">Interno em MDF Branco</text>
</g>
</svg>
